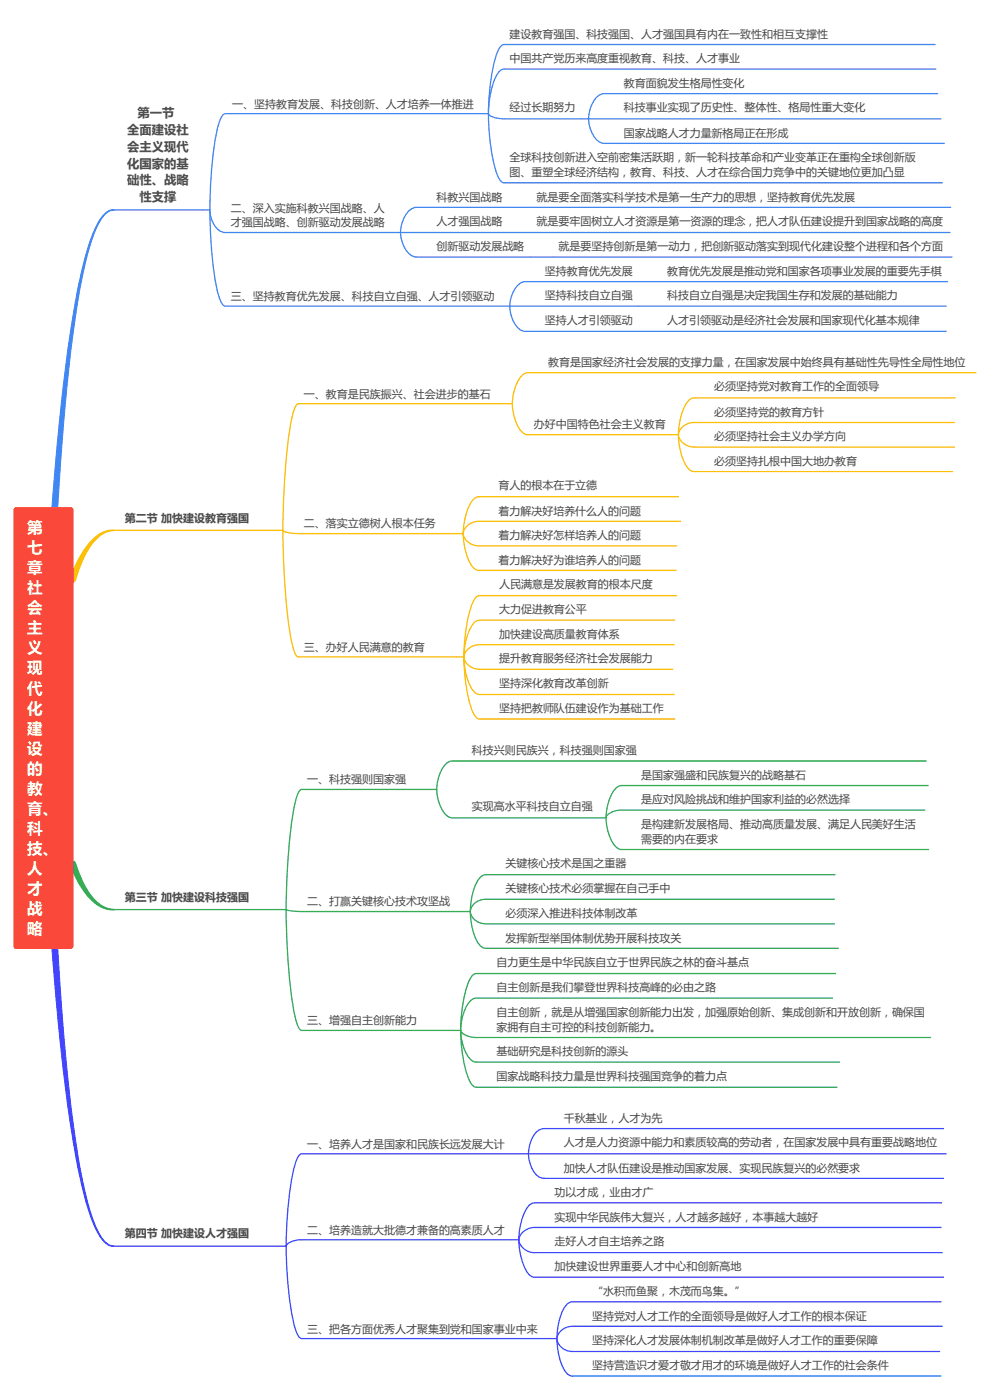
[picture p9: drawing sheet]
<svg xmlns="http://www.w3.org/2000/svg" width="297mm" height="420mm" viewBox="0 0 297 420" stroke-linecap="round" stroke-linejoin="round" font-family="sans-serif">
<path d="M67.6 34.1a3.1 3.1 0 0 0-1.8 2.6 104.7 104.7 0 0 0-2.8 26.3h-2.2M67.6 69.8a5.6 5.6 0 0 1-4.4-5.1l-.2-1.7a110.4 110.4 0 0 0 2.8 26.3 3.1 3.1 0 0 0 1.8 2.6" fill="none" stroke="#4087f3" stroke-width=".39"/>
<path d="M89.5 121.2a3.1 3.1 0 0 0-1.5 2.5 163.5 163.5 0 0 0-3.1 33.1v2.4h-2.1M89.5 160.1l-2.9-.2-1.3-.4-.4-.3 .3 12.4a107.4 107.4 0 0 0 3.2 24.1l.7 1.3 .4 .2" fill="none" stroke="#fbbf04" stroke-width=".39"/>
<path d="M90.5 236.9a3.2 3.2 0 0 0-1.6 2.6 156.6 156.6 0 0 0-3 33.5h-2.2M90.5 273.6l-3-.2-1.6-.4v4.8a151.4 151.4 0 0 0 3 28.8 3.2 3.2 0 0 0 1.6 2.6" fill="none" stroke="#34ab52" stroke-width=".39"/>
<path d="M90.5 346.3a3.1 3.1 0 0 0-1.8 2.5 98.6 98.6 0 0 0-2.8 25.2h-2.2M90.5 372.1a4.7 4.7 0 0 0-4.6 1.9 103.2 103.2 0 0 0 2.8 25.2 3.1 3.1 0 0 0 1.8 2.5" fill="none" stroke="#44f" stroke-width=".39"/>
<path d="M21.2 258.6a1.02 1.02 0 0 1 1.1-.1 1.02 1.02 0 0 1 .5 1l2.4 5.9a12.5 12.5 0 0 0 8 7.4l1 .2a9.3 9.3 0 0 1-8-4.2l-2.4-3.5-2.6-5.2a1.21 1.21 0 0 1 0-1.5z" fill-rule="evenodd" fill="#34ab52"/>
<path d="M21.2 258.6a1.02 1.02 0 0 1 1.1-.1 1.02 1.02 0 0 1 .5 1l2.4 5.9a12.5 12.5 0 0 0 8 7.4l1 .2a9.3 9.3 0 0 1-8-4.2l-2.4-3.5-2.6-5.2a1.21 1.21 0 0 1 0-1.5z" fill="none" stroke="#34ab52" stroke-width=".3"/>
<path d="M27.6 162.1a8.2 8.2 0 0 1 6.6-2.9 10.3 10.3 0 0 0-8 6.2l-1.6 3.3-1.8 4.9a1 1 0 0 1-1.3 1.1 1 1 0 0 1-.3-1.7l3-6.2 1.6-2.6z" fill-rule="evenodd" fill="#fbbf04"/>
<path d="M27.6 162.1a8.2 8.2 0 0 1 6.6-2.9 10.3 10.3 0 0 0-8 6.2l-1.6 3.3-1.8 4.9a1 1 0 0 1-1.3 1.1 1 1 0 0 1-.3-1.7l3-6.2 1.6-2.6z" fill="none" stroke="#fbbf04" stroke-width=".3"/>
<path d="M31.3 64.3l.4-.4a2.89 2.89 0 0 1 2.5-.9 7.1 7.1 0 0 0-4.9 4.8l-1.9 4.6-1.8 6.6-1.7 8-1.6 10.1-1.3 10.7-1.4 13.4-2.2 29.2a4.4 4.4 0 0 1-.4 2.8 .87 .87 0 0 1-1 .1 .87 .87 0 0 1-.4-1l2.5-28.1 2.9-23.9 2-12.1 1.6-7.3 1.8-6.6 1.9-5.2a16.4 16.4 0 0 1 3-4.8z" fill-rule="evenodd" fill="#4087f3"/>
<path d="M31.3 64.3l.4-.4a2.89 2.89 0 0 1 2.5-.9 7.1 7.1 0 0 0-4.9 4.8l-1.9 4.6-1.8 6.6-1.7 8-1.6 10.1-1.3 10.7-1.4 13.4-2.2 29.2a4.4 4.4 0 0 1-.4 2.8 .87 .87 0 0 1-1 .1 .87 .87 0 0 1-.4-1l2.5-28.1 2.9-23.9 2-12.1 1.6-7.3 1.8-6.6 1.9-5.2a16.4 16.4 0 0 1 3-4.8z" fill="none" stroke="#4087f3" stroke-width=".3"/>
<path d="M15.8 283.9a.87 .87 0 0 1 1-.2 .87 .87 0 0 1 .5 .9l2 28.1 2.6 23.9 1.8 12 1.5 7.4 1.6 6.6 1.8 5.2a10.6 10.6 0 0 0 4.6 5.9l1 .3a5.5 5.5 0 0 1-4.7-3.6l-2-4.6-2-6.1-2.1-8.9-1.5-8.6-1.6-10.8-1.7-13.4-2.9-31.2a4.4 4.4 0 0 1 .1-2.9z" fill-rule="evenodd" fill="#44f"/>
<path d="M15.8 283.9a.87 .87 0 0 1 1-.2 .87 .87 0 0 1 .5 .9l2 28.1 2.6 23.9 1.8 12 1.5 7.4 1.6 6.6 1.8 5.2a10.6 10.6 0 0 0 4.6 5.9l1 .3a5.5 5.5 0 0 1-4.7-3.6l-2-4.6-2-6.1-2.1-8.9-1.5-8.6-1.6-10.8-1.7-13.4-2.9-31.2a4.4 4.4 0 0 1 .1-2.9z" fill="none" stroke="#44f" stroke-width=".3"/>
<g fill="none" stroke="#4087f3" stroke-width=".39">
<path d="M151.2 13.4a3 3 0 0 0-2 2.3 58.9 58.9 0 0 0-2.7 18.4h-2.1M146.5 34.1a5.3 5.3 0 0 0 4.7 1.6M146.5 34.1a61.6 61.6 0 0 0 2.7 18.4 3 3 0 0 0 2 2.4M151.2 20.7a5 5 0 0 0-3.1 4.1l-1 3.9-.6 5.4M181.3 28.1a4.9 4.9 0 0 0-3.8 3.6l-.7 2-.2 2h-2.1M181.3 35.7h-4.6a8 8 0 0 0 3.8 7.2l.8 .1M125 62.2a5 5 0 0 0-4 3.6l-.6 2-.2 2h-2.2M125 69.8h-4.7a7.8 7.8 0 0 0 3.9 7.2l.8 .2M152.6 62.2h6.7M152.6 69.8h6.7M159.1 77.2h6.8M157.6 84.5a4.9 4.9 0 0 0-3.8 3.5l-.6 2-.3 1.9h-2.1"/>
<path d="M157.6 91.9h-4.5a8.8 8.8 0 0 0 3 7.1l1.5 .4M191.7 84.5h6.8M191.7 91.9h6.8M191.7 99.4h6.8"/>
</g>
<g fill="none" stroke="#fbbf04" stroke-width=".39">
<path d="M158.4 111.9a4.9 4.9 0 0 0-3.6 3.8l-.7 2.2-.4 3.3h-2.1M208.2 119.4a4.9 4.9 0 0 0-3.3 3.9l-1 3.6-.4 3.6h-2.1M153.7 121.2a13.1 13.1 0 0 0 3.3 8.8l1.4 .5M203.5 130.5a4.5 4.5 0 0 0 4.7 3.7M203.5 130.5a18.7 18.7 0 0 0 2.8 9.9l1.2 1 .7 .1M208.2 126.8a4.6 4.6 0 0 0-4.7 3.7M143.6 149.1a4.9 4.9 0 0 0-3.3 3.8l-1 3.6-.3 3.6h-2.1M143.6 156.5a4.6 4.6 0 0 0-4.6 3.6M139 160.1a4.5 4.5 0 0 0 4.6 3.7M139 160.1a18.7 18.7 0 0 0 2.8 10l1.2 1 .6 .1M143.8 178.8a3.1 3.1 0 0 0-2.1 2.3 49.4 49.4 0 0 0-2.5 16.1h-2.2M139.2 197.2a4.5 4.5 0 0 0 4.6 3.7"/>
<path d="M139.2 197.2a19.5 19.5 0 0 0 2.8 10.1l1.2 1 .6 .1M139.2 197.2a46.6 46.6 0 0 0 3 17.2l1.1 1.2 .5 .2M143.8 186.1a4.9 4.9 0 0 0-3.3 3.9l-1 3.6-.3 3.6M143.8 193.5a4.6 4.6 0 0 0-4.6 3.7"/>
</g>
<g fill="none" stroke="#34ab52" stroke-width=".39">
<path d="M131 236.9a11.5 11.5 0 0 0 3.3 8.1l1.4 .4M135.7 228.4a4.7 4.7 0 0 0-3.6 3.4l-.7 2-.4 3.1h-2.1M186.5 235.8a5 5 0 0 0-3.6 3.9l-.7 2.3-.4 3.4h-2.1M186.5 243.1a4.4 4.4 0 0 0-4.7 2.3 13.6 13.6 0 0 0 3.3 9l1.4 .5M141.1 273.6a4.3 4.3 0 0 0 4.7 3.6M141.1 273.6a18.5 18.5 0 0 0 2.7 9.9l1.3 1 .7 .1M145.8 262.5a4.8 4.8 0 0 0-3.4 3.9l-1 3.6-.3 3.6h-2.1M145.8 269.9a4.4 4.4 0 0 0-4.7 3.7M142.9 292.2a2.99 2.99 0 0 0-2.1 2.1 42.3 42.3 0 0 0-2.6 14.9h-2.1M142.9 299.5a5 5 0 0 0-3.6 4l-.7 2.3-.4 3.4M138.2 309.2a4.7 4.7 0 0 0 4.7 2.2M138.2 309.2a13.6 13.6 0 0 0 3.3 9l1.4 .5"/>
<path d="M138.2 309.2a39.5 39.5 0 0 0 3 15.8l1.1 1.1 .6 .2"/>
</g>
<path d="M163.2 338.7a4.8 4.8 0 0 0-3.8 3.6l-.6 2-.2 2h-2.2M163.2 346.3h-4.5a8.5 8.5 0 0 0 2.9 6.9l1.6 .4M155.7 372.1a4.6 4.6 0 0 0 4.6 3.8M155.7 372.1a19.5 19.5 0 0 0 2.7 10.1l1.3 1 .6 .1M160.3 361a4.9 4.9 0 0 0-3.3 3.9l-1 3.6-.3 3.6h-2.2M160.3 368.4a4.7 4.7 0 0 0-4.6 3.7M171.8 390.7a4.8 4.8 0 0 0-3.5 3.8l-.9 3.6-.3 3.6h-2.1M171.8 398a4.6 4.6 0 0 0-4.7 3.7M167.1 401.7a4.5 4.5 0 0 0 4.7 3.9M167.1 401.7a19.3 19.3 0 0 0 2.7 10.1l1.2 1 .8 .2" fill="none" stroke="#44f" stroke-width=".39"/>
<path d="M4.4 152.6l.6-.2h16.1a.71 .71 0 0 1 .8 .8v130.6a.71 .71 0 0 1-.8 .8h-16.1a.64 .64 0 0 1-.8-.8v-130.6z" fill-rule="evenodd" fill="#fa493a"/>
<path d="M4.4 152.6l.6-.2h16.1a.71 .71 0 0 1 .8 .8v130.6a.71 .71 0 0 1-.8 .8h-16.1a.64 .64 0 0 1-.8-.8v-130.6z" fill="none" stroke="#fa493a" stroke-width=".39"/>
<g fill="none" stroke="#44f" stroke-width=".39">
<path d="M163.2 338.7h120M90.5 346.3h65.9M163.2 346.3h120.8M163.2 353.6h120M34.1 374h49.6M90.5 372.1h63M160.3 361h122.4M160.3 375.9h122.6M160.3 368.4h122.2M160.3 383.3h122.9M171.8 390.7h110.7M171.8 398h111.1"/>
<path d="M90.5 401.7h74.5M171.8 405.6h110.3M171.8 413h110.7"/>
</g>
<g fill="none" stroke="#34ab52" stroke-width=".39">
<path d="M90.5 236.9h38.4M135.7 228.4h142.3M186.5 235.8h92.1M135.7 245.4h44M186.5 243.1h91.1M186.5 254.9h92.3M34.1 273h49.6M90.5 273.6h48.5M145.8 262.5h104.9M145.8 269.9h104.7M145.8 277.2h104.7M142.9 292.2h108"/>
<path d="M142.9 299.5h107M145.8 284.6h105.8M90.5 309.2h45.6M142.9 311.4h136.5M142.9 318.7h109.1M142.9 326.3h108.3"/>
</g>
<g fill="none" stroke="#fbbf04" stroke-width=".39">
<path d="M158.4 111.9h134.5M208.2 119.4h78.5M89.5 121.2h62.1M158.4 130.5h43M208.2 126.8h78.3M208.2 134.2h78.3M34.1 159.2h48.7M143.6 149.1h60.1M143.6 156.5h60.7M208.2 141.5h77.8M89.5 160.1h47.4M143.6 163.8h59.6"/>
<path d="M143.6 171.2h59.4M143.8 178.8h59.4M89.5 197.2h47.5M143.8 186.1h58.8M143.8 193.5h58.6M143.8 200.9h58.2M143.8 208.4h58.6M143.8 215.8h58.8"/>
</g>
<g fill="none" stroke="#4087f3" stroke-width=".39">
<path d="M151.2 13.4h129.5M67.6 34.1h76.8M151.2 20.7h129.7M151.2 35.7h23.3M181.3 35.7h101.2M181.3 28.1h100.2M151.2 54.9h131.7M181.3 43h102.1M34.1 63h26.7M67.6 69.8h50.4M125 69.8h27.6M125 62.2h27.6"/>
<path d="M125 77.2h34.1M159.3 69.8h125.9M159.3 62.2h126.1M165.9 77.2h119.9M67.6 91.9h83.2M157.6 91.9h34.1M157.6 84.5h34.1M157.6 99.4h34.1M198.5 91.9h85.5M198.5 84.5h85.9M198.5 99.4h85.5"/>
</g>
<g font-size="4.7" fill="#fff">
<text x="8.2" y="160">第</text>
<text x="8.2" y="166.1">七</text>
<text x="8.2" y="172.1">章</text>
<text x="8.2" y="178.1">社</text>
<text x="8.2" y="184.1">会</text>
<text x="8.2" y="190.1">主</text>
<text x="8.2" y="196.1">义</text>
<text x="8.2" y="202.1">现</text>
<text x="8.2" y="208.1">代</text>
<text x="8.2" y="214.1">化</text>
<text x="8.2" y="220.2">建</text>
<text x="8.2" y="226.2">设</text>
<text x="8.2" y="232.2">的</text>
<text x="8.2" y="238.2">教</text>
<text x="8.2" y="244.2">育、</text>
<text x="8.2" y="250.2">科</text>
<text x="8.2" y="256.2">技、</text>
<text x="8.2" y="262.2">人</text>
<text x="8.2" y="268.2">才</text>
<text x="8.2" y="274.2">战</text>
<text x="8.2" y="280.3">略</text>
</g>
<g font-size="3.7" fill="#454545">
<text x="41.3" y="35.2">第一节</text>
<text x="38.2" y="40.2">全面建设社</text>
<text x="38.2" y="45.3">会主义现代</text>
<text x="38.2" y="50.3">化国家的基</text>
<text x="38.2" y="55.3">础性、战略</text>
<text x="41.9" y="60.4">性支撑</text>
</g>
<g font-size="3.3" fill="#454545">
<text x="152.9" y="11.3">建设教育强国、科技强国、人才强国具有内在一致性和相互支撑性</text>
<text x="152.9" y="18.7">中国共产党历来高度重视教育、科技、人才事业</text>
<text x="187.2" y="26.1">教育面貌发生格局性变化</text>
<text x="69.7" y="32.3">一、坚持教育发展、科技创新、人才培养一体推进</text>
<text x="152.9" y="33.4">经过长期努力</text>
<text x="187.2" y="33.4">科技事业实现了历史性、整体性、格局性重大变化</text>
<text x="187.2" y="41">国家战略人才力量新格局正在形成</text>
<text x="152.9" y="48.3">全球科技创新进入空前密集活跃期，新一轮科技革命和产业变革正在重构全球创新版</text>
<text x="152.9" y="52.8">图、重塑全球经济结构，教育、科技、人才在综合国力竞争中的关键地位更加凸显</text>
<text x="69.3" y="63.5">二、深入实施科教兴国战略、人</text>
<text x="130.9" y="60.2">科教兴国战略</text>
<text x="161" y="60.2">就是要全面落实科学技术是第一生产力的思想，坚持教育优先发展</text>
<text x="69.3" y="67.9">才强国战略、创新驱动发展战略</text>
<text x="130.9" y="67.5">人才强国战略</text>
<text x="161" y="67.5">就是要牢固树立人才资源是第一资源的理念，把人才队伍建设提升到国家战略的高度</text>
<text x="130.9" y="75.1">创新驱动发展战略</text>
<text x="167.6" y="75.1">就是要坚持创新是第一动力，把创新驱动落实到现代化建设整个进程和各个方面</text>
<text x="163.5" y="82.5">坚持教育优先发展</text>
<text x="200.2" y="82.5">教育优先发展是推动党和国家各项事业发展的重要先手棋</text>
<text x="163.5" y="89.9">坚持科技自立自强</text>
<text x="200.2" y="89.9">科技自立自强是决定我国生存和发展的基础能力</text>
<text x="69.3" y="90">三、坚持教育优先发展、科技自立自强、人才引领驱动</text>
<text x="163.5" y="97.2">坚持人才引领驱动</text>
<text x="200.2" y="97.2">人才引领驱动是经济社会发展和国家现代化基本规律</text>
<text x="164.5" y="109.8">教育是国家经济社会发展的支撑力量，在国家发展中始终具有基础性先导性全局性地位</text>
<text x="91.2" y="119.3">一、教育是民族振兴、社会进步的基石</text>
<text x="214.3" y="117.2">必须坚持党对教育工作的全面领导</text>
<text x="214.3" y="124.8">必须坚持党的教育方针</text>
<text x="160.2" y="128.4">办好中国特色社会主义教育</text>
<text x="214.3" y="132.1">必须坚持社会主义办学方向</text>
<text x="214.3" y="139.5">必须坚持扎根中国大地办教育</text>
<text x="149.5" y="146.9">育人的根本在于立德</text>
<text x="149.5" y="154.4">着力解决好培养什么人的问题</text>
<text x="37.5" y="156.6">第二节 加快建设教育强国</text>
<text x="91.2" y="158.3">二、落实立德树人根本任务</text>
<text x="149.5" y="161.8">着力解决好怎样培养人的问题</text>
<text x="149.5" y="169.1">着力解决好为谁培养人的问题</text>
<text x="149.7" y="176.5">人民满意是发展教育的根本尺度</text>
<text x="149.7" y="184.1">大力促进教育公平</text>
<text x="149.7" y="191.5">加快建设高质量教育体系</text>
<text x="91.2" y="195.3">三、办好人民满意的教育</text>
<text x="149.7" y="198.8">提升教育服务经济社会发展能力</text>
<text x="149.7" y="206.2">坚持深化教育改革创新</text>
<text x="149.7" y="213.7">坚持把教师队伍建设作为基础工作</text>
<text x="141.6" y="226.1">科技兴则民族兴，科技强则国家强</text>
<text x="192.4" y="233.7">是国家强盛和民族复兴的战略基石</text>
<text x="92.2" y="235.1">一、科技强则国家强</text>
<text x="141.6" y="243.2">实现高水平科技自立自强</text>
<text x="192.4" y="241.1">是应对风险挑战和维护国家利益的必然选择</text>
<text x="192.4" y="248.5">是构建新发展格局、推动高质量发展、满足人民美好生活</text>
<text x="192.4" y="252.9">需要的内在要求</text>
<text x="151.7" y="260.3">关键核心技术是国之重器</text>
<text x="151.7" y="267.8">关键核心技术必须掌握在自己手中</text>
<text x="37.5" y="270.4">第三节 加快建设科技强国</text>
<text x="92.2" y="271.7">二、打赢关键核心技术攻坚战</text>
<text x="151.7" y="275.2">必须深入推进科技体制改革</text>
<text x="151.7" y="282.6">发挥新型举国体制优势开展科技攻关</text>
<text x="149" y="289.9">自力更生是中华民族自立于世界民族之林的奋斗基点</text>
<text x="149" y="297.5">自主创新是我们攀登世界科技高峰的必由之路</text>
<text x="149" y="304.9">自主创新，就是从增强国家创新能力出发，加强原始创新、集成创新和开放创新，确保国</text>
<text x="92.2" y="307.4">三、增强自主创新能力</text>
<text x="149" y="309.3">家拥有自主可控的科技创新能力。</text>
<text x="149" y="316.7">基础研究是科技创新的源头</text>
<text x="149" y="324.1">国家战略科技力量是世界科技强国竞争的着力点</text>
<text x="169.1" y="336.7">千秋基业，人才为先</text>
<text x="92.2" y="344.4">一、培养人才是国家和民族长远发展大计</text>
<text x="169.1" y="344">人才是人力资源中能力和素质较高的劳动者，在国家发展中具有重要战略地位</text>
<text x="169.1" y="351.6">加快人才队伍建设是推动国家发展、实现民族复兴的必然要求</text>
<text x="166.4" y="359">功以才成，业由才广</text>
<text x="37.5" y="371.4">第四节 加快建设人才强国</text>
<text x="92.2" y="370.4">二、培养造就大批德才兼备的高素质人才</text>
<text x="166.4" y="366.3">实现中华民族伟大复兴，人才越多越好，本事越大越好</text>
<text x="166.4" y="373.7">走好人才自主培养之路</text>
<text x="166.4" y="381.3">加快建设世界重要人才中心和创新高地</text>
<text x="177.7" y="388.6">“水积而鱼聚，木茂而鸟集。”</text>
<text x="92.2" y="400.1">三、把各方面优秀人才聚集到党和国家事业中来</text>
<text x="177.7" y="396">坚持党对人才工作的全面领导是做好人才工作的根本保证</text>
<text x="177.7" y="403.4">坚持深化人才发展体制机制改革是做好人才工作的重要保障</text>
<text x="177.7" y="410.9">坚持营造识才爱才敬才用才的环境是做好人才工作的社会条件</text>
</g>
</svg>
